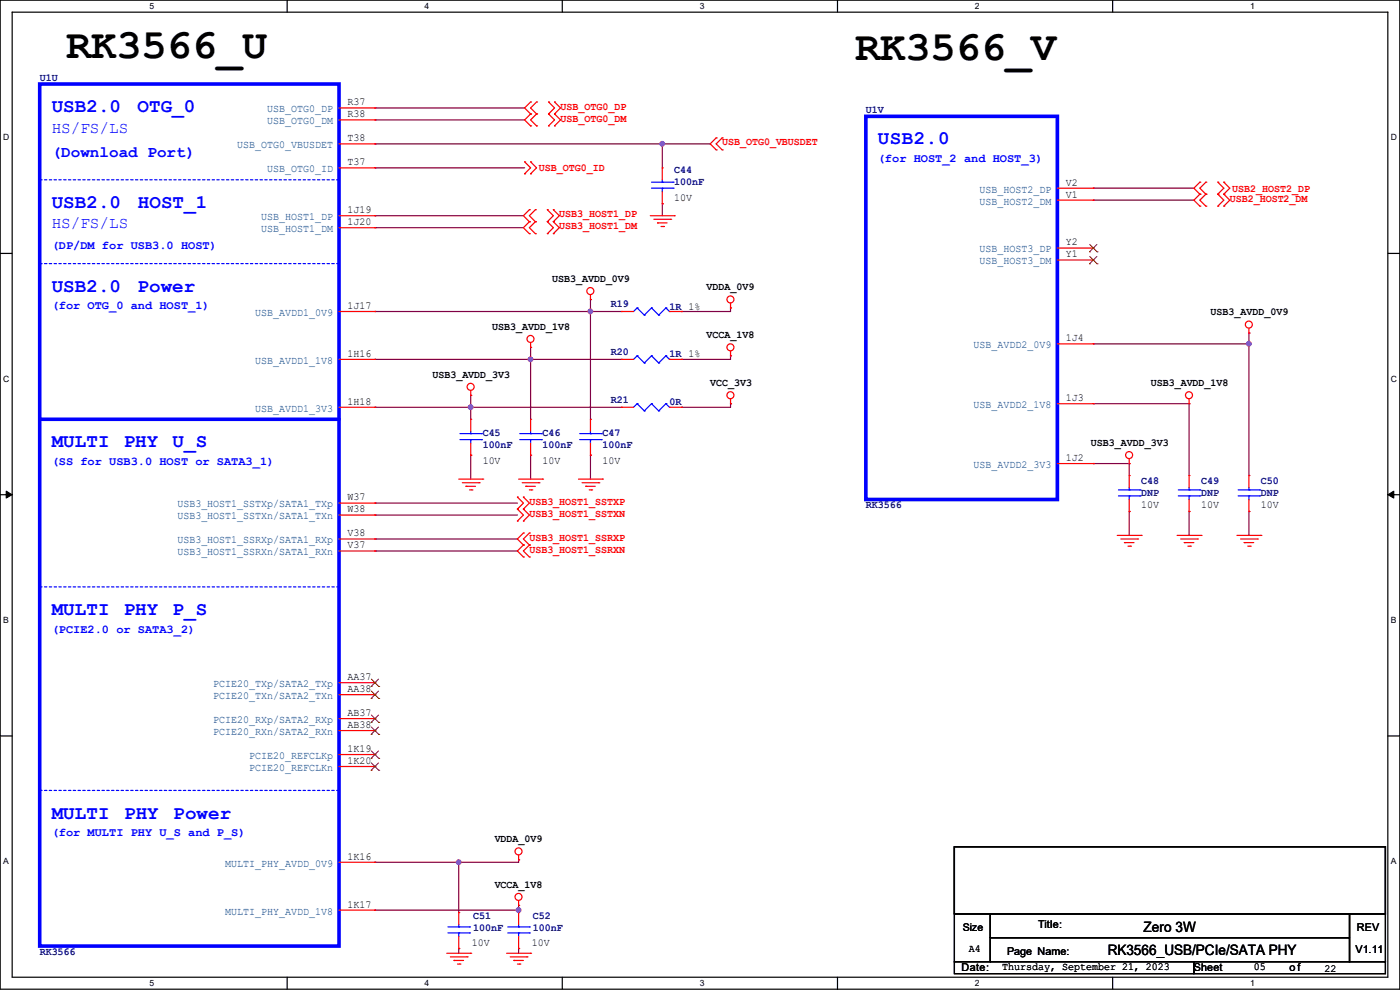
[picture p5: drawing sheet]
<svg xmlns="http://www.w3.org/2000/svg" width="297mm" height="210mm" viewBox="0 0 297 210" stroke-linecap="round" stroke-linejoin="round" font-family="sans-serif">
<path d="M0 0h297v209.8h-297zM2.6 2.6h291.8v204.7h-291.8z" fill="none" stroke="#000" stroke-width=".25"/>
<g fill="#fff">
<path d="M31.7 .3h1v2h-1z"/>
<path d="M31.7 207.6h1v1.9h-1z"/>
</g>
<path d="M60.9 0v2.6M60.9 207.3v2.5" fill="none" stroke="#000" stroke-width=".25"/>
<g fill="#fff">
<path d="M90.1 .3h1v2h-1z"/>
<path d="M90.1 207.6h1v1.9h-1z"/>
</g>
<path d="M119.3 0v2.6M119.3 207.3v2.5" fill="none" stroke="#000" stroke-width=".25"/>
<g fill="#fff">
<path d="M148.5 .3h.9v2h-.9z"/>
<path d="M148.5 207.6h.9v1.9h-.9z"/>
</g>
<path d="M177.7 0v2.6M177.7 207.3v2.5" fill="none" stroke="#000" stroke-width=".25"/>
<g fill="#fff">
<path d="M206.8 .3h1v2h-1z"/>
<path d="M206.8 207.6h1v1.9h-1z"/>
</g>
<path d="M236.1 0v2.6M236.1 207.3v2.5" fill="none" stroke="#000" stroke-width=".25"/>
<g fill="#fff">
<path d="M265.2 .3h1v2h-1z"/>
<path d="M265.2 207.6h1v1.9h-1z"/>
<path d="M.7 28.2h1.2v1.9h-1.2z"/>
<path d="M295.1 28.2h1.2v1.9h-1.2z"/>
<path d="M.7 79.3h1.2v2h-1.2z"/>
<path d="M295.1 79.3h1.2v2h-1.2z"/>
</g>
<path d="M0 53.8h2.6M294.4 53.8h2.6" fill="none" stroke="#000" stroke-width=".25"/>
<g fill="#fff">
<path d="M.7 130.5h1.2v2h-1.2z"/>
<path d="M295.1 130.5h1.1v2h-1.1z"/>
</g>
<path d="M0 104.9h2.6M294.4 104.9h2.6" fill="none" stroke="#000" stroke-width=".25"/>
<path d="M1.3 104.2l1.3 .7-1.3 .8zM294.4 104.9l1.3-.7v1.5z" fill="#000" stroke="#000" stroke-width=".21"/>
<g fill="#fff">
<path d="M.7 181.7h1.2v2h-1.2z"/>
<path d="M295.1 181.7h1.1v2h-1.1z"/>
</g>
<path d="M0 156.1h2.6M294.4 156.1h2.6M202.5 179.6h91.4v14.2h-91.4zM202.5 193.8h7.6v10.2h-7.6zM210.1 193.8h76.2v5.1h-76.2zM210.1 198.9h76.2v5.1h-76.2zM286.3 193.8h7.6v10.2h-7.6zM202.5 204h50.8v2.5h-50.8zM253.3 204h40.6v2.5h-40.6z" fill="none" stroke="#000" stroke-width=".25"/>
<g fill="none" stroke="#800040" stroke-width=".25">
<path d="M79.5 22.9h.1M79.5 25.4h.1M79.5 30.5h.1M79.5 35.6h.1M79.5 22.9h31.8M79.5 25.4h31.8M79.5 30.5h71.2M79.5 35.6h31.8M140.5 30.5h.1M140.5 30.5v5.1M231.9 39.9h.1M231.9 39.9h21.4"/>
<path d="M79.5 48.3h.1M79.5 45.8h.1M79.5 48.3h31.5M79.5 45.8h31.5M140.5 43.2h.1M140.5 43.2v2.6M231.9 42.5h.1M231.9 42.5h21.4M79.5 76.2h.1M79.5 66.1h.1M79.5 76.2h52.4M79.5 66.1h52.4"/>
<path d="M112.6 76.2h.1M112.6 73.7h.1M112.6 73.7v15.2M125.3 66.1h.1M125.3 63.5h.1M125.3 63.5v25.4M144.6 66.1h.1M144.6 76.2h.1M155 65.3h.1M155 75.5h.1M155 75.5v.7h-10.4M155 65.3v.8h-10.4"/>
<path d="M231.9 72.9h.1M231.9 72.9h33.1M265 72.9h.1M265 70.7h.1M265 70.7v30.2M79.5 86.4h.1M79.5 86.4h52.4M99.9 83.9h.1M99.9 86.4h.1M99.9 96.6h.1M99.9 83.9v5M99.9 96.6v5"/>
<path d="M112.6 96.6h.1M112.6 96.6v5M125.3 96.6h.1M125.3 96.6v5M144.6 86.4h.1M155 85.6h.1M155 85.6v.8h-10.4M231.9 98.3h.1M231.9 85.6h.1M231.9 98.3h7.7M231.9 85.6h20.4M239.6 98.3h.1"/>
<path d="M239.6 98.3v2.6M252.3 85.6h.1M252.3 85.6v15.3M79.5 106.7h.1M79.5 109.3h.1M79.5 114.3h.1M79.5 116.9h.1M79.5 106.7h30.3M79.5 109.3h30.3M79.5 114.3h30.3M79.5 116.9h30.3M239.6 108.5h.1"/>
<path d="M239.6 108.5v5.1M252.3 108.5h.1M252.3 108.5v5.1M265 108.5h.1M265 108.5v5.1M79.5 182.9h.1M79.5 193.1h.1M79.5 193.1h30.5M97.3 182.9h.1M97.3 182.9v10.7M110 193.1h.1M110 182.4h.1"/>
<path d="M110 192.1h.1M110 182.4v.5h-30.5M110 192.1v1.5M97.3 201.2h.1M97.3 201.2v1M110 201.2h.1M110 201.2v1"/>
</g>
<g fill="#f0f" stroke="#f0f" stroke-width=".25">
<circle cx="140.5" cy="30.5" r=".49"/>
<circle cx="112.5" cy="76.2" r=".49"/>
<circle cx="125.2" cy="66.1" r=".49"/>
<circle cx="99.8" cy="86.4" r=".49"/>
<circle cx="264.9" cy="72.9" r=".49"/>
<circle cx="97.3" cy="182.9" r=".49"/>
<circle cx="110" cy="193.1" r=".49"/>
</g>
<g fill="none" stroke="#f00" stroke-width=".25">
<path d="M111.3 36.9h.1M111.3 34.3h.1M111.3 34.3l1.3 1.3-1.3 1.3M112.6 21.6h.1M112.6 24.2h.1M112.6 26.7h.1M112.6 36.9h.1M112.6 34.3h.1M112.6 21.6l-1.3 1.3 1.3 1.3M112.6 24.2l-1.3 1.2 1.3 1.3M112.6 34.3l1.2 1.3-1.2 1.3M113.8 24.2h.1"/>
<path d="M113.8 21.6h.1M113.8 26.7h.1M113.8 21.6l-1.2 1.3 1.2 1.3M113.8 24.2l-1.2 1.2 1.2 1.3M116.4 24.2h.1M116.4 21.6h.1M116.4 26.7h.1M116.4 21.6l1.2 1.3-1.2 1.3M116.4 24.2l1.2 1.2-1.2 1.3M117.6 24.2h.1M117.6 21.6h.1M117.6 26.7h.1"/>
<path d="M117.6 21.6l1.3 1.3-1.3 1.3M117.6 24.2l1.3 1.2-1.3 1.3M140.5 35.6h.1M140.5 35.6v2.5M151.9 29.3h.1M151.9 31.8h.1M151.9 29.3l-1.2 1.2 1.2 1.3M153.2 31.8h.1M153.2 29.3h.1M153.2 29.3l-1.3 1.2 1.3 1.3M224.3 39.9h7.6M231.9 39.9h.1"/>
<path d="M254.6 38.7h.1M254.6 38.7l-1.3 1.2 1.3 1.3M255.8 38.7h.1M255.8 38.7l-1.2 1.2 1.2 1.3M258.4 38.7h.1M258.4 38.7l1.2 1.2-1.2 1.3M259.6 38.7h.1M259.6 38.7l1.3 1.2-1.3 1.3M112.3 44.5h.1M112.3 47h.1M112.3 49.6h.1M112.3 44.5l-1.3 1.3 1.3 1.2"/>
<path d="M112.3 47l-1.3 1.3 1.3 1.3M113.6 47h.1M113.6 44.5h.1M113.6 49.6h.1M113.6 44.5l-1.3 1.3 1.3 1.2M113.6 47l-1.3 1.3 1.3 1.3M116.1 47h.1M116.1 44.5h.1M116.1 49.6h.1M116.1 44.5l1.3 1.3-1.3 1.2M116.1 47l1.3 1.3-1.3 1.3M117.4 47h.1"/>
<path d="M117.4 44.5h.1M117.4 49.6h.1M117.4 44.5l1.3 1.3-1.3 1.2M117.4 47l1.3 1.3-1.3 1.3M138 45.8h5M138.7 46.5h3.6M139.5 47.3h.1M139.5 47.3h2M140.3 48h.5M140.5 43.2h.1M140.5 40.7v2.5M140.8 48h.1"/>
<path d="M142.3 46.5h.1M143 45.8h.1M224.3 42.5h7.6M224.3 52.6h7.6M224.3 55.2h7.6M231.9 42.5h.1M231.9 52.6h.1M231.9 55.2h.1M254.6 41.2h.1M254.6 43.7h.1M254.6 41.2l-1.3 1.3 1.3 1.2M255.8 41.2h.1"/>
<path d="M255.8 43.7h.1M255.8 41.2l-1.2 1.3 1.2 1.2M258.4 41.2h.1M258.4 43.7h.1M258.4 41.2l1.2 1.3-1.2 1.2M259.6 41.2h.1M259.6 43.7h.1M259.6 41.2l1.3 1.3-1.3 1.2M112.6 73.7h.1M112.6 72.7v1M125.3 63.5h.1M125.3 62.5v1"/>
<path d="M155 65.3h.1M155 75.5h.1M155 64.3v1M155 74.5v1M224.3 72.9h7.6M231.9 72.9h.1M265 70.7h.1M265 69.6v1.1M99.9 83.9h.1M99.9 82.8v1.1M125.3 88.9h.1M125.3 96.6h.1"/>
<path d="M125.3 88.9v2.6M125.3 94v2.6M155 85.6h.1M155 84.6v1M224.3 85.6h7.6M224.3 98.3h7.6M231.9 85.6h.1M231.9 98.3h.1M239.6 98.3h.1M239.6 97.3v1M252.3 85.6h.1M252.3 84.6v1"/>
<path d="M97.3 101.6h5.1M98.1 102.4h3.5M98.8 103.2h.1M98.8 103.2h2.1M99.6 103.9h.5M100.1 103.9h.1M101.6 102.4h.1M102.4 101.6h.1M109.8 108h.1M109.8 105.5h.1M109.8 110.5h.1M109.8 105.5l1.2 1.2-1.2 1.3"/>
<path d="M109.8 108l1.2 1.3-1.2 1.2M110 101.6h5.1M110.8 102.4h3.5M111 108h.1M111 105.5h.1M111 110.5h.1M111 113.1h.1M111 115.6h.1M111 118.2h.1M111 105.5l1.3 1.2-1.3 1.3M111 108l1.3 1.3-1.3 1.2M111 113.1l-1.2 1.2 1.2 1.3"/>
<path d="M111 115.6l-1.2 1.3 1.2 1.3M111.5 103.2h.1M111.5 103.2h2.1M112.3 115.6h.1M112.3 113.1h.1M112.3 118.2h.1M112.3 103.9h.5M112.3 113.1l-1.3 1.2 1.3 1.3M112.3 115.6l-1.3 1.3 1.3 1.3M112.8 103.9h.1M114.3 102.4h.1M115.1 101.6h.1"/>
<path d="M122.7 101.6h5.1M123.5 102.4h3.5M124.2 103.2h.1M124.2 103.2h2.1M125 103.9h.5M125.5 103.9h.1M127 102.4h.1M127.8 101.6h.1M237 113.6h5.1M237.8 114.3h3.5M238.5 115.1h.1M238.5 115.1h2.1"/>
<path d="M239.3 115.9h.5M239.6 100.9h.1M239.6 108.5h.1M239.6 100.9v2.5M239.6 106v2.5M239.8 115.9h.1M241.3 114.3h.1M242.1 113.6h.1M249.7 113.6h5.1M250.5 114.3h3.5M251.2 115.1h.1M251.2 115.1h2.1"/>
<path d="M252 115.9h.5M252.3 100.9h.1M252.3 108.5h.1M252.3 100.9v2.5M252.3 106v2.5M252.5 115.9h.1M254 114.3h.1M254.8 113.6h.1M262.4 113.6h5.1M263.2 114.3h3.5M263.9 115.1h.1M263.9 115.1h2.1"/>
<path d="M264.7 115.9h.5M265 100.9h.1M265 108.5h.1M265 100.9v2.5M265 106v2.5M265.2 115.9h.1M266.7 114.3h.1M267.5 113.6h.1M97.3 193.6h.1M97.3 193.6v2.5M97.3 198.7v2.5M110 182.4h.1"/>
<path d="M110 192.1h.1M110 181.4v1M110 191.1v1M94.8 202.2h5.1M95.5 203h3.6M96.3 203.8h.1M96.3 203.8h2M97.1 204.5h.5M97.3 201.2h.1M97.6 204.5h.1M99.1 203h.1M99.9 202.2h.1"/>
<path d="M107.5 202.2h5.1M108.2 203h3.6M109 203.8h.1M109 203.8h2M109.8 204.5h.5M110.3 204.5h.1M111.8 203h.1M112.6 202.2h.1"/>
<circle cx="112.5" cy="71.9" r=".74"/>
<circle cx="125.2" cy="61.7" r=".74"/>
<circle cx="155" cy="73.7" r=".74"/>
<circle cx="155" cy="63.5" r=".74"/>
<circle cx="264.9" cy="68.9" r=".74"/>
<circle cx="99.8" cy="82.1" r=".74"/>
<circle cx="155" cy="83.8" r=".74"/>
<circle cx="239.5" cy="96.5" r=".74"/>
<circle cx="252.2" cy="83.8" r=".74"/>
<circle cx="110" cy="180.6" r=".74"/>
<circle cx="110" cy="190.3" r=".74"/>
</g>
<path d="M8.4 17.8h63.5v182.9h-63.5zM183.7 24.7h40.6v81.3h-40.6zM8.4 88.9h63.5" fill="none" stroke="#00f" stroke-width=".76"/>
<path d="M231.1 53.4h.1M231.1 56h.1M231.2 51.9l1.5 1.5M231.2 54.4l1.5 1.6M232.7 51.9l-1.6 1.5M232.7 54.4l-1.6 1.6M232.7 53.4h.1M232.7 56h.1" fill="none" stroke="#804000" stroke-width=".21"/>
<g fill="none" stroke="#00f" stroke-width=".25">
<path d="M138.2 39.9h4.6M138.2 38.7h4.6M140.5 38.7h.1M140.5 39.9h.1M140.5 38.1v.6M140.5 39.9v.8M142.8 39.9h.1M142.8 38.7h.1M123 93.3h4.6M123 92h4.6M125.3 92h.1M125.3 93.3h.1"/>
<path d="M125.3 91.5v.5M125.3 93.3v.7M127.6 93.3h.1M127.6 92h.1M237.3 105.2h4.6M237.3 103.9h4.6M239.6 103.9h.1M239.6 105.2h.1M239.6 103.4v.5M239.6 105.2v.8M241.9 105.2h.1M241.9 103.9h.1"/>
<path d="M250 105.2h4.6M250 103.9h4.6M252.3 103.9h.1M252.3 105.2h.1M252.3 103.4v.5M252.3 105.2v.8M254.6 105.2h.1M254.6 103.9h.1M262.7 105.2h4.6M262.7 103.9h4.6M265 103.9h.1M265 105.2h.1"/>
<path d="M265 103.4v.5M265 105.2v.8M267.3 105.2h.1M267.3 103.9h.1M95 197.9h4.6M95 196.6h4.6M97.3 196.6h.1M97.3 197.9h.1M97.3 196.1v.5M97.3 197.9v.8M99.6 197.9h.1M99.6 196.6h.1"/>
</g>
<path d="M8.4 38.1h.1M71.9 38.1h-63.5M8.4 167.7h.1M71.9 167.7h-63.5" fill="none" stroke="#00f" stroke-width=".25" stroke-dasharray=".5 .5"/>
<circle cx="8.4" cy="88.9" r=".38" fill="#00f"/>
<path d="M8.4 55.9h.1M71.9 55.9h-63.5M8.4 124.5h.1M71.9 124.5h-63.5" fill="none" stroke="#00f" stroke-width=".25" stroke-dasharray=".5 .5"/>
<g fill="none" stroke="#f00" stroke-width=".25">
<path d="M71.9 22.9h7.6M71.9 25.4h7.6M71.9 30.5h7.6M71.9 35.6h7.6M79.5 22.9h.1M79.5 25.4h.1M79.5 30.5h.1M79.5 35.6h.1M71.9 45.8h7.6M71.9 48.3h7.6M79.5 45.8h.1M79.5 48.3h.1"/>
<path d="M71.9 66.1h7.6M71.9 76.2h7.6M79.5 66.1h.1M79.5 76.2h.1M131.9 76.2h.1M131.9 66.1h.1M131.9 66.1h2.5M131.9 76.2h2.5M142 66.1h2.6M142 76.2h2.6M144.6 76.2h.1M144.6 66.1h.1"/>
<path d="M71.9 86.4h7.6M79.5 86.4h.1M99.9 88.9h.1M99.9 96.6h.1M99.9 88.9v2.6M99.9 94v2.6M112.6 88.9h.1M112.6 96.6h.1M112.6 88.9v2.6M112.6 94v2.6M131.9 86.4h.1M131.9 86.4h2.5"/>
<path d="M142 86.4h2.6M144.6 86.4h.1M71.9 106.7h7.6M71.9 109.3h7.6M71.9 114.3h7.6M71.9 116.9h7.6M79.5 106.7h.1M79.5 109.3h.1M79.5 114.3h.1M79.5 116.9h.1M71.9 144.8h7.6M71.9 147.4h7.6"/>
<path d="M71.9 152.4h7.6M71.9 155h7.6M79.5 144.8h.1M79.5 147.4h.1M79.5 152.4h.1M79.5 155h.1M71.9 160.1h7.6M71.9 162.6h7.6M79.5 160.1h.1M79.5 162.6h.1M71.9 182.9h7.6M71.9 193.1h7.6"/>
<path d="M79.5 182.9h.1M79.5 193.1h.1M110 193.6h.1M110 193.6v2.5M110 198.7v2.5M110 201.2h.1"/>
</g>
<g fill="none" stroke="#804000" stroke-width=".21">
<path d="M78.7 145.6h.1M78.7 148.2h.1M78.7 153.2h.1M78.7 155.8h.1M78.8 144.1l1.5 1.5M78.8 146.6l1.5 1.6M78.8 151.7l1.5 1.5M78.8 154.2l1.5 1.6M78.8 159.3l1.5 1.6M80.3 144.1l-1.6 1.5M80.3 146.6l-1.6 1.6M80.3 151.7l-1.6 1.5"/>
<path d="M80.3 154.2l-1.6 1.6M80.3 159.3l-1.6 1.6M80.3 145.6h.1M80.3 148.2h.1M80.3 153.2h.1M80.3 155.8h.1M78.7 160.9h.1M78.7 163.4h.1M78.8 161.8l1.5 1.6M80.3 161.8l-1.6 1.6M80.3 160.9h.1M80.3 163.4h.1"/>
</g>
<g fill="none" stroke="#00f" stroke-width=".25">
<path d="M135.2 75.5h.1M135.2 65.3h.1M135.2 75.5l-.8 .7M135.2 75.5l1.5 1.5M135.2 65.3l-.8 .8M135.2 65.3l1.5 1.5M136.7 77h.1M136.7 66.8h.1M138.2 75.5h.1M138.2 65.3h.1M138.2 75.5l-1.5 1.5M138.2 75.5l1.5 1.5"/>
<path d="M138.2 65.3l-1.5 1.5M138.2 65.3l1.5 1.5M139.7 77h.1M139.7 66.8h.1M141.3 75.5h.1M141.3 65.3h.1M141.3 75.5l-1.6 1.5M141.3 75.5l.7 .7M141.3 65.3l-1.6 1.5M141.3 65.3l.7 .8M142 76.2h.1M142 66.1h.1"/>
<path d="M97.6 93.3h4.6M97.6 92h4.6M99.9 92h.1M99.9 93.3h.1M99.9 91.5v.5M99.9 93.3v.7M102.2 93.3h.1M102.2 92h.1M110.3 93.3h4.6M110.3 92h4.6M112.6 92h.1M112.6 93.3h.1"/>
<path d="M112.6 91.5v.5M112.6 93.3v.7M114.9 93.3h.1M114.9 92h.1M135.2 85.6h.1M135.2 85.6l-.8 .8M135.2 85.6l1.5 1.6M136.7 87.2h.1M138.2 85.6h.1M138.2 85.6l-1.5 1.6M138.2 85.6l1.5 1.6M139.7 87.2h.1"/>
<path d="M141.3 85.6h.1M141.3 85.6l-1.6 1.6M141.3 85.6l.7 .8M142 86.4h.1M107.7 197.9h4.6M107.7 196.6h4.6M110 196.6h.1M110 197.9h.1M110 196.1v.5M110 197.9v.8M112.3 197.9h.1M112.3 196.6h.1"/>
</g>
<g fill="#f0f" stroke="#f0f" stroke-width=".25">
<circle cx="140.5" cy="30.5" r=".49"/>
<circle cx="112.5" cy="76.2" r=".49"/>
<circle cx="125.2" cy="66.1" r=".49"/>
<circle cx="99.8" cy="86.4" r=".49"/>
<circle cx="264.9" cy="72.9" r=".49"/>
<circle cx="97.3" cy="182.9" r=".49"/>
<circle cx="110" cy="193.1" r=".49"/>
</g>
<g font-size="8.9">
<text x="14" y="12.3">RK3566_U</text>
<text x="181.4" y="12.8">RK3566_V</text>
</g>
<g font-size="4.1" fill="#00f">
<text x="11" y="23.8">USB2.0</text>
<text x="29.2" y="23.8">OTG_0</text>
<text x="186.2" y="30.6">USB2.0</text>
<text x="11" y="44.1">USB2.0</text>
<text x="29.3" y="44.1">HOST_1</text>
<text x="11" y="61.9">USB2.0</text>
<text x="29.2" y="61.9">Power</text>
<text x="11" y="94.9">MULTI</text>
<text x="26.2" y="94.9">PHY</text>
<text x="36.6" y="94.9">U_S</text>
<text x="11" y="130.5">MULTI</text>
<text x="26.2" y="130.5">PHY</text>
<text x="36.6" y="130.5">P_S</text>
<text x="11" y="173.7">MULTI</text>
<text x="26.3" y="173.7">PHY</text>
<text x="36.8" y="173.7">Power</text>
</g>
<g font-size="3.4" fill="#00f">
<text x="11" y="28.1">HS/FS/LS</text>
<text x="11" y="33.3">(Download Port)</text>
<text x="11" y="48.4">HS/FS/LS</text>
</g>
<g font-size="3">
<text x="242.6" y="197.6">Zero 3W</text>
<text x="235" y="202.7">RK3566_USB/PCIe/SATA PHY</text>
</g>
<g font-size="2.5" fill="#00f">
<text x="186.2" y="34.4">(for HOST_2 and HOST_3)</text>
<text x="11" y="52.9">(DP/DM for USB3.0 HOST)</text>
<text x="11" y="65.6">(for OTG_0 and HOST_1)</text>
<text x="11" y="98.6">(SS for USB3.0 HOST or SATA3_1)</text>
<text x="11" y="134.2">(PCIE2.0 or SATA3_2)</text>
<text x="11" y="177.4">(for MULTI PHY U_S and P_S)</text>
</g>
<g font-size="2.3" fill="#000080">
<text x="8.4" y="17.1">U1U</text>
<text x="183.7" y="24">U1V</text>
<text x="143" y="36.7">C44</text>
<text x="143" y="39.2">100nF</text>
<text x="129.6" y="65.2">R19</text>
<text x="142" y="65.7">1R 1%</text>
<text x="129.6" y="75.3">R20</text>
<text x="142" y="75.8">1R 1%</text>
<text x="129.6" y="85.5">R21</text>
<text x="142" y="86">0R</text>
<text x="102.4" y="92.6">C45</text>
<text x="102.4" y="95.1">100nF</text>
<text x="115.1" y="92.6">C46</text>
<text x="115.1" y="95.1">100nF</text>
<text x="127.8" y="92.6">C47</text>
<text x="127.8" y="95.1">100nF</text>
<text x="183.7" y="107.8">RK3566</text>
<text x="242.1" y="102.7">C48</text>
<text x="242.1" y="105.3">DNP</text>
<text x="254.8" y="102.7">C49</text>
<text x="254.8" y="105.3">DNP</text>
<text x="267.5" y="102.7">C50</text>
<text x="267.5" y="105.3">DNP</text>
<text x="100.4" y="194.9">C51</text>
<text x="100.4" y="197.5">100nF</text>
<text x="113.1" y="194.9">C52</text>
<text x="113.1" y="197.5">100nF</text>
<text x="8.4" y="202.6">RK3566</text>
</g>
<g font-size="2.3" fill="#004080">
<text x="56.7" y="23.8">USB_OTG0_DP</text>
<text x="56.7" y="26.4">USB_OTG0_DM</text>
<text x="50.3" y="31.5">USB_OTG0_VBUSDET</text>
<text x="56.7" y="36.5">USB_OTG0_ID</text>
<text x="207.8" y="40.9">USB_HOST2_DP</text>
<text x="55.4" y="46.7">USB_HOST1_DP</text>
<text x="207.8" y="43.4">USB_HOST2_DM</text>
<text x="55.4" y="49.2">USB_HOST1_DM</text>
<text x="207.8" y="53.6">USB_HOST3_DP</text>
<text x="207.8" y="56.1">USB_HOST3_DM</text>
<text x="54.1" y="67">USB_AVDD1_0V9</text>
<text x="54.1" y="77.2">USB_AVDD1_1V8</text>
<text x="206.5" y="73.9">USB_AVDD2_0V9</text>
<text x="54.1" y="87.3">USB_AVDD1_3V3</text>
<text x="206.5" y="86.6">USB_AVDD2_1V8</text>
<text x="206.5" y="99.3">USB_AVDD2_3V3</text>
<text x="37.6" y="107.7">USB3_HOST1_SSTXp/SATA1_TXp</text>
<text x="37.6" y="110.2">USB3_HOST1_SSTXn/SATA1_TXn</text>
<text x="37.6" y="115.3">USB3_HOST1_SSRXp/SATA1_RXp</text>
<text x="37.6" y="117.8">USB3_HOST1_SSRXn/SATA1_RXn</text>
<text x="45.3" y="145.8">PCIE20_TXp/SATA2_TXp</text>
<text x="45.3" y="148.3">PCIE20_TXn/SATA2_TXn</text>
<text x="45.3" y="153.4">PCIE20_RXp/SATA2_RXp</text>
<text x="45.3" y="155.9">PCIE20_RXn/SATA2_RXn</text>
<text x="52.9" y="161">PCIE20_REFCLKp</text>
<text x="52.9" y="163.5">PCIE20_REFCLKn</text>
<text x="47.8" y="183.9">MULTI_PHY_AVDD_0V9</text>
<text x="47.8" y="194">MULTI_PHY_AVDD_1V8</text>
</g>
<g font-size="2.3">
<text x="73.7" y="22.4">R37</text>
<text x="73.7" y="24.9">R38</text>
<text x="73.7" y="30">T38</text>
<text x="73.7" y="35.1">T37</text>
<text x="226.1" y="39.4">V2</text>
<text x="226.1" y="41.9">V1</text>
<text x="73.7" y="45.2">1J19</text>
<text x="73.7" y="47.8">1J20</text>
<text x="143" y="42.5">10V</text>
<text x="226.1" y="52.1">Y2</text>
<text x="117.1" y="59.8">USB3_AVDD_0V9</text>
<text x="226.1" y="54.6">Y1</text>
<text x="73.7" y="65.5">1J17</text>
<text x="149.9" y="61.6">VDDA_0V9</text>
<text x="104.4" y="70">USB3_AVDD_1V8</text>
<text x="149.9" y="71.8">VCCA_1V8</text>
<text x="256.8" y="66.9">USB3_AVDD_0V9</text>
<text x="73.7" y="75.7">1H16</text>
<text x="226.1" y="72.4">1J4</text>
<text x="91.7" y="80.1">USB3_AVDD_3V3</text>
<text x="150.7" y="81.9">VCC_3V3</text>
<text x="244.1" y="81.9">USB3_AVDD_1V8</text>
<text x="73.7" y="85.9">1H18</text>
<text x="226.1" y="85.1">1J3</text>
<text x="231.4" y="94.6">USB3_AVDD_3V3</text>
<text x="102.4" y="98.4">10V</text>
<text x="115.1" y="98.4">10V</text>
<text x="127.8" y="98.4">10V</text>
<text x="226.1" y="97.8">1J2</text>
<text x="73.7" y="106.2">W37</text>
<text x="242.1" y="107.8">10V</text>
<text x="254.8" y="107.8">10V</text>
<text x="267.5" y="107.8">10V</text>
<text x="73.7" y="108.7">W38</text>
<text x="73.7" y="113.8">V38</text>
<text x="73.7" y="116.3">V37</text>
<text x="73.7" y="144.3">AA37</text>
<text x="73.7" y="146.8">AA38</text>
<text x="73.7" y="151.9">AB37</text>
<text x="73.7" y="154.4">AB38</text>
<text x="73.7" y="159.5">1K19</text>
<text x="73.7" y="162.1">1K20</text>
<text x="104.9" y="178.7">VDDA_0V9</text>
<text x="73.7" y="182.4">1K16</text>
<text x="104.9" y="188.3">VCCA_1V8</text>
<text x="73.7" y="192.5">1K17</text>
<text x="220.3" y="196.9">Title:</text>
<text x="287.8" y="197.4">REV</text>
<text x="100.1" y="200.8">10V</text>
<text x="112.8" y="200.8">10V</text>
<text x="205.5" y="202.1">A4</text>
<text x="213.7" y="202.5">Page Name:</text>
<text x="287.6" y="202.3">V1.11</text>
<text x="204" y="206.1">Date:</text>
<text x="212.6" y="205.9">Thursday, September 21, 2023</text>
<text x="253.3" y="206.1">Sheet</text>
<text x="266" y="205.9">05</text>
<text x="273.6" y="206.1">of</text>
<text x="281" y="206.1">22</text>
</g>
<g font-size="2.3" fill="#f00">
<text x="118.9" y="23.2">USB_OTG0_DP</text>
<text x="118.9" y="25.8">USB_OTG0_DM</text>
<text x="153.2" y="30.9">USB_OTG0_VBUSDET</text>
<text x="114.3" y="36.2">USB_OTG0_ID</text>
<text x="261.4" y="40.8">USB2_HOST2_DP</text>
<text x="118.7" y="46.1">USB3_HOST1_DP</text>
<text x="260.9" y="42.8">USB2_HOST2_DM</text>
<text x="118.7" y="48.6">USB3_HOST1_DM</text>
<text x="112.3" y="107.1">USB3_HOST1_SSTXP</text>
<text x="112.3" y="109.6">USB3_HOST1_SSTXN</text>
<text x="112.3" y="114.7">USB3_HOST1_SSRXP</text>
<text x="112.3" y="117.2">USB3_HOST1_SSRXN</text>
</g>
<text font-size="2.2" x="204.3" y="197.4">Size</text>
<g font-size="1.8">
<text x="31.7" y="1.9">5</text>
<text x="90.1" y="1.9">4</text>
<text x="148.5" y="1.9">3</text>
<text x="206.8" y="1.9">2</text>
<text x="265.2" y="1.9">1</text>
<text x=".7" y="29.8">D</text>
<text x="295.1" y="29.8">D</text>
<text x=".7" y="80.9">C</text>
<text x="295.1" y="80.9">C</text>
<text x=".7" y="132.1">B</text>
<text x="295.1" y="132.1">B</text>
<text x=".7" y="183.3">A</text>
<text x="295.1" y="183.3">A</text>
<text x="31.7" y="209.2">5</text>
<text x="90.1" y="209.2">4</text>
<text x="148.5" y="209.2">3</text>
<text x="206.8" y="209.2">2</text>
<text x="265.2" y="209.2">1</text>
</g>
</svg>
